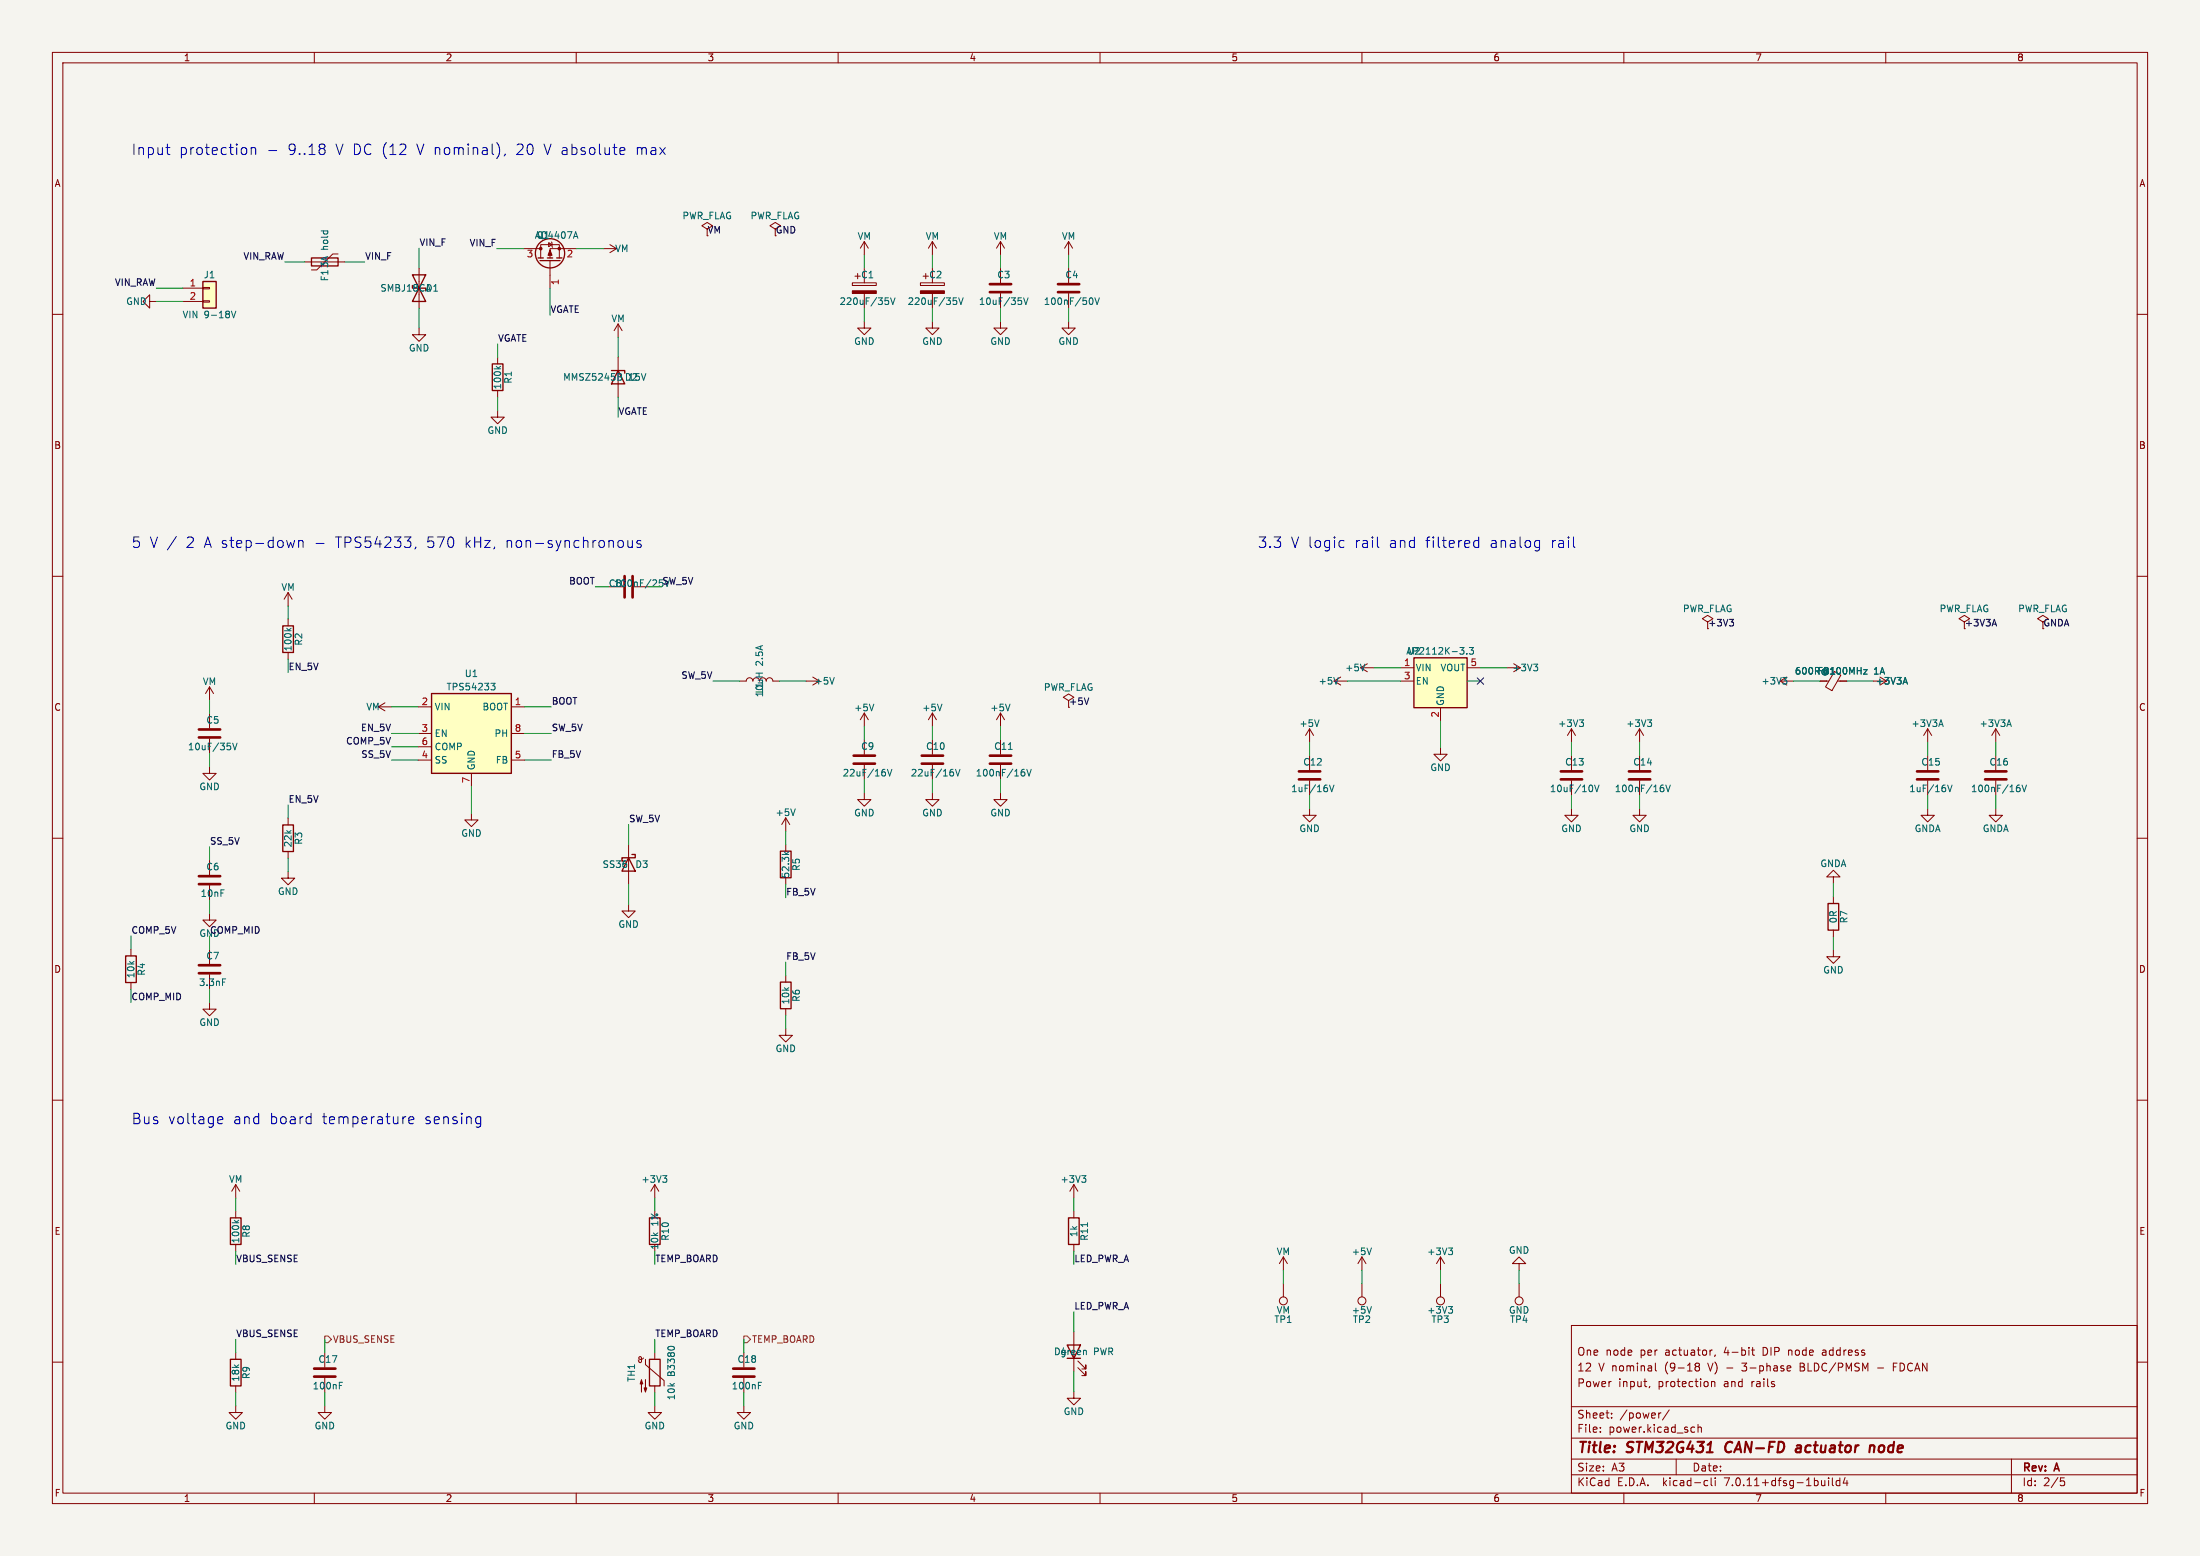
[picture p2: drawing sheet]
<svg xmlns="http://www.w3.org/2000/svg" width="420mm" height="297mm" viewBox="0 0 420 297" stroke-linecap="round" stroke-linejoin="round" font-family="sans-serif">
<path d="M0 0h420v297h-420z" fill="#f5f4ef" stroke="#f5f4ef" stroke-width=".19"/>
<g fill="none" stroke="#840000" stroke-width=".19">
<path d="M10 10h400v277h-400zM12 12h396v273h-396zM60 10v2M110 10v2M160 10v2M210 10v2M260 10v2M310 10v2M360 10v2M10 60h2M28.6 57.5v-1.2l-1.3 1.2 1.3 1.3v-1.3h1.2M34.9 55h3.8"/>
<path d="M34.9 57.5h3.8M38.7 57.4h1.3v.3h-1.3zM38.7 54.9h1.3v.2h-1.3zM58.2 50h7.6M64.5 48.5h-1l-3 3h-1M80 51.2v7.6M99.9 47.5h3.3M103.2 49.2v-2.5h3.6v2.5M104.7 46.3l.7 .4-.7 .4zM105 49.7v5.4M105.3 46.2l.2 1M110.1 47.5h-5.1v1.7"/>
<path d="M115.2 47.5h2.5M116.4 46.7l1.3 .8M117.7 47.5l-1.3 .7M135 43.7l1-.6-1-.6-1 .6 1 .6v1.3M148 43.7l1-.6-1-.6-1 .6 1 .6v1.3M162.7 54h4.6v.5h-4.6zM163.2 52.7h1M163.7 52.2v1M165 46.1v2.5M165 51.2v2.8M165 56v2.8M165 46.1l-.8 1.3"/>
<path d="M165 46.1l.8 1.3M175.7 54h4.6v.5h-4.6zM176.2 52.7h1M176.7 52.2v1M178 46.1v2.5M178 51.2v2.8M178 56v2.8M178 46.1l-.8 1.3M178 46.1l.8 1.3M191 46.1v2.5M191 51.2v2.8M191 56v2.8"/>
<path d="M191 46.1l-.8 1.3M191 46.1l.8 1.3M204 46.1v2.5M204 51.2v2.8M204 56v2.8M204 46.1l-.8 1.3M204 46.1l.8 1.3M408 60h2M80 62.6v1.3h1.3l-1.3 1.3-1.3-1.3h1.3M95 78.4v1.2h1.3l-1.3 1.3-1.3-1.3h1.3M95 68.2v1.3M95 74.5v1.3"/>
<path d="M118 61.8l-.8 1.3M118 61.8v2.6M118 68.2v7.6M118 61.8l.8 1.3M165 61.3v1.3h1.3l-1.3 1.3-1.3-1.3h1.3M178 61.3v1.3h1.3l-1.3 1.3-1.3-1.3h1.3M191 61.3v1.3h1.3l-1.3 1.3-1.3-1.3h1.3M204 61.3v1.3h1.3l-1.3 1.3-1.3-1.3h1.3M10 110h2M55 113.1l-.8 1.3M55 113.1v2.6M55 118.2v1.3"/>
<path d="M55 113.1l.8 1.3M116.2 112h2.8M326 118.7l1-.6-1-.6-1 .6 1 .6v1.3M375 118.7l1-.6-1-.6-1 .6 1 .6v1.3M390 118.7l1-.6-1-.6-1 .6 1 .6v1.3M408 110h2M40 131.1v2.5M40 136.2v2.8M40 131.1l-.8 1.3M40 131.1l.8 1.3M55 124.5v1.3M72.2 134.9l1.3 .8"/>
<path d="M72.2 134.9h2.6M73.5 134.2l-1.3 .7M79.8 134.9h2.6M79.8 140h2.6M97.6 134.9h2.6M97.6 140h2.6M141.2 130h1.3a.64 .64 0 0 1 .6-.6 .64 .64 0 0 1 .6 .6 .64 .64 0 0 1 .7-.6 .64 .64 0 0 1 .6 .6M146.3 130a.64 .64 0 0 1 .6-.6 .64 .64 0 0 1 .6 .6h1.3M153.9 130h2.5M165 136.1v2.5M165 136.1l-.8 1.3M165 136.1l.8 1.3"/>
<path d="M178 136.1v2.5M178 136.1l-.8 1.3M178 136.1l.8 1.3M191 136.1v2.5M191 136.1l-.8 1.3M191 136.1l.8 1.3M204 133.7l1-.6-1-.6-1 .6 1 .6v1.3M250 139.1v2.5M250 139.1l-.8 1.3M250 139.1l.8 1.3M254.7 130h2.5M254.7 130l1.3 .8"/>
<path d="M256 129.2l-1.3 .8M259.8 127.5l1.2 .7M259.8 127.5h2.5M261 126.7l-1.2 .8M267.4 127.5h2.5M267.4 130h2.5M275 135.1v2.5M280.1 127.5h2.5M287.7 127.5h2.5M300 139.1v2.5M300 139.1l-.8 1.3M300 139.1l.8 1.3"/>
<path d="M313 139.1l-.8 1.3M313 139.1v2.5M313 139.1l.8 1.3M339.8 130h2.6M339.8 130l1.3 .8M341.1 129.2l-1.3 .8M347.5 130h1.6M350.2 128.2l1.2 .7-1.7 2.9-1.2-.7zM350.8 130h1.7M368 139.1v2.5M368 139.1l-.8 1.3M368 139.1l.8 1.3"/>
<path d="M381 139.1l-.8 1.3M381 139.1v2.5M381 139.1l.8 1.3M10 160h2M40 146.3v1.3h1.3l-1.3 1.3-1.3-1.3h1.3M40 141v2.8M55 156.2v1.3M79.8 145.1h2.6M79.8 142.5h2.6M90 155.2v1.3h1.3l-1.3 1.3-1.3-1.3h1.3M90 147.6v2.6M97.6 145.1h2.6"/>
<path d="M150 156.1l-.8 1.3M150 156.1v2.5M150 156.1l.8 1.3M165 151.3v1.3h1.3l-1.3 1.3-1.3-1.3h1.3M165 141.2v2.8M165 146v2.8M178 151.3v1.3h1.3l-1.3 1.3-1.3-1.3h1.3M178 141.2v2.8M178 146v2.8M191 151.3v1.3h1.3l-1.3 1.3-1.3-1.3h1.3M191 141.2v2.8M191 146v2.8"/>
<path d="M250 154.3v1.3h1.3l-1.3 1.3-1.3-1.3h1.3M250 144.2v2.8M250 149v2.8M275 142.7v1.3h1.3l-1.3 1.2-1.3-1.2h1.3M300 154.3v1.3h1.3l-1.3 1.3-1.3-1.3h1.3M300 144.2v2.8M300 149v2.8M313 154.3v1.3h1.3l-1.3 1.3-1.3-1.3h1.3M313 144.2v2.8M313 149v2.8M368 154.3v1.3h1.3l-1.3 1.3-1.3-1.3h1.3M368 144.2v2.8"/>
<path d="M368 149v2.8M381 154.3v1.3h1.3l-1.3 1.3-1.3-1.3h1.3M381 144.2v2.8M381 149v2.8M408 160h2M40 174.3v1.3h1.3l-1.3 1.3-1.3-1.3h1.3M40 164.2v2.8M40 169v2.8M55 166.3v1.3h1.3l-1.3 1.3-1.3-1.3h1.3M55 162.5v1.3M120 172.6v1.3h1.3l-1.3 1.3-1.3-1.3h1.3M120 161.2v7.6"/>
<path d="M150 161.2v1.3M150 167.5v1.3M350 167.4h1.3l-1.3-1.3-1.3 1.3h1.3v1.2M350 171.2v1.3M350 177.5v1.3M25 181.2v1.3M25 187.5v1.3M40 191.3v1.3h1.3l-1.3 1.3-1.3-1.3h1.3M40 181.2v2.8M40 186v2.8M150 196.3v1.3h1.3l-1.3 1.3-1.3-1.3h1.3M150 186.2v1.3"/>
<path d="M150 192.5v1.3M350 181.3v1.3h1.3l-1.3 1.3-1.3-1.3h1.3M10 210h2M408 210h2M45 226.1v2.6M45 231.2v1.3M45 237.5v1.3M45 226.1l-.8 1.3M45 226.1l.8 1.3M125 226.1v2.6M125 226.1l-.8 1.3M125 226.1l.8 1.3"/>
<path d="M205 226.1v2.6M205 231.2v1.3M205 237.5v1.3M205 226.1l-.8 1.3M205 226.1l.8 1.3M245 239.9v2.6M245 239.9l-.8 1.3M245 239.9l.8 1.3M260 239.9v2.6M260 239.9l-.8 1.3M260 239.9l.8 1.3M275 239.9l-.8 1.3"/>
<path d="M275 239.9v2.6M275 239.9l.8 1.3M10 260h2M45 258.2v1.3M62 258.2v2.8M122.8 259.2l-.5 .3-.3-.1v-.3l.2-.1 .2 .1 .1 .8-.2 .2-.3-.1-.2-.4M123.2 259.5v1l3.6 3v1M125 258.2v1.3M142 258.2v2.8M205 254.2v7.6M205.8 259.8l1.5 1.5v-.8v.8h-.8M245 245v2.5"/>
<path d="M260 245v2.5M275 245v2.5M290 241.2h1.3l-1.3-1.3-1.3 1.3h1.3v1.3M290 245v2.5M300 253h108v32h-108zM326.9 257.7l-.3 .1M327.4 258.6l-.1 .3M334.4 257.7h.5M334.6 257.2v1.3l.3 .2M347.9 258.2v.4M408 260h2M45 268.3v1.3h1.3l-1.3 1.3-1.3-1.3h1.3"/>
<path d="M45 264.5v1.3M62 268.3v1.3h1.3l-1.3 1.3-1.3-1.3h1.3M62 263v2.8M125 268.3v1.3h1.3l-1.3 1.3-1.3-1.3h1.3M125 264.5v1.3M142 268.3v1.3h1.3l-1.3 1.3-1.3-1.3h1.3M142 263v2.8M205 265.6v1.3h1.3l-1.3 1.3-1.3-1.3h1.3M205.8 261l1.5 1.6v-.8v.8h-.8M300 278.5h108M300 274.5h108M300 268.5h108"/>
<path d="M305.5 273.2v.2M305.5 272.5v.1M307.7 270.5v.2M307.7 269.8v.1M314.9 264.6l-.1 .3M316 260.2v1.3l.2 .2M317.1 269.7l-.3 .1M318.7 269.1l-1.3 1.9M320 278.5v3M323.1 272.4l.4 .1M323.5 273.3l-.4 .1M323.9 260.8l-.3-.3 .3-.3 .4 .1 .1 .2-.2 .3"/>
<path d="M323.9 260.8l-.3 .3 .1 .4 .2 .2 .4-.1 .1-.2v-.4l-.2-.2M323.9 260.8h.3M324.2 272.5l.2-.1 .3 .1 .1 .9M324.2 271.9v1.5M326.7 263.7v1M326.7 263.8l.2-.1 .4 .1 .1 .9M341.2 261.6h.6M341.2 260.8l.5-.1 .2 .3-.7 .2M343.7 260.9h.5M344.2 260.2h-.5v1.5h.5M358.4 261.1h1.2M361.4 260.9h.5"/>
<path d="M362.2 260.2h-.8v1.5M384 278.5v6.5M60 285v2M110 285v2M160 285v2M210 285v2M260 285v2M300 281.5h108M310 285v2M325.6 282.6l.4 .1M326 283.5l-.4 .1M326.7 282.1v1.3l.2 .2"/>
<path d="M327.4 282.1v.1M327.4 282.6v1M349.1 282.1v.1M349.1 282.6v1M349.8 282.1v1.3l.2 .2M351.2 282.7l-.4-.1-.3 .3 .2 .6h.5M351.2 282.1v1.5M352.2 282l-.3 1.1h.9M352.6 282.6v1M360 285v2M393.4 282.1h.7M393.5 282.7h.4l.3 .2-.2 .6-.5 .1"/>
<circle cx="245" cy="248.3" r=".76"/>
<circle cx="260" cy="248.3" r=".76"/>
<circle cx="275" cy="248.3" r=".76"/>
<circle cx="290" cy="248.3" r=".76"/>
</g>
<path d="M329.6 275.5a1.26 1.26 0 0 0 0 1.6M343 276h.8M343.8 276.3l-.7 .1a.4 .4 0 0 0-.3 .4 .4 .4 0 0 0 .2 .4l.7-.1M357 276.1a.49 .49 0 0 1 .8 .1l-.1 1M357 275.9l-.1 1.3" fill="none" stroke="#840000" stroke-width=".4"/>
<g fill="none" stroke="#840000" stroke-width=".51">
<path d="M189 55.8h4M189 54.2h4M202 55.8h4M202 54.2h4M119.2 110v4M120.8 110v4M38 139.2h4M38 140.8h4M163 145.8h4M163 144.2h4M176 145.8h4M176 144.2h4"/>
<path d="M189 145.8h4M189 144.2h4M248 148.8h4M248 147.2h4M298 148.8h4M298 147.2h4M311 148.8h4M311 147.2h4M366 148.8h4M366 147.2h4M379 148.8h4M379 147.2h4"/>
<path d="M38 168.8h4M38 167.2h4M38 185.8h4M38 184.2h4M60 262.8h4M60 261.2h4M140 262.8h4M140 261.2h4"/>
</g>
<g fill="none" stroke="#006464" stroke-width=".19">
<path d="M44.2 59.4l.4 1.3 .4-1.3M109.9 44.2l.4 1.3M169 56.8h.6M169.4 57.3l.3 .3v.3l-.3 .2M170 56.8l.4 1.3 .5-1.3M182 56.8h.6M182.4 57.3l.3 .3v.3l-.3 .2M183 56.8l.4 1.3 .5-1.3M195 57.5v.5M195.4 56.8l.4 1.3 .5-1.3M208.4 56.8a.79 .79 0 0 1 0 1.3M209 56.8l.4 1.3 .5-1.3"/>
<path d="M94.7 69.9l.5 .5M95.6 69.9l-.5 .4M118 71.3l.6 .1v.3l-.2 .2M118 71.9h.4M118.4 71.9l.3 .3-.1 .3-.6 .1M54.7 119.9l.5 .5M55.6 119.9l-.5 .4M93.7 130.4h.8l-.4 .5 .3 .1 .1 .4-.2 .3h-.4M159.3 129.3l-.5 1.3M166.8 134.4l-.4 1.3M179.8 134.4l-.4 1.3M192.8 134.4l-.4 1.3"/>
<path d="M251.8 137.4l-.4 1.3M255.5 129.3l-.4 1.3M260.6 126.8l-.5 1.2M278.7 123.6h.8l-.4 .5M279.4 124.2v.5M280 124.7v.2M280.5 123.6h.8l-.4 .5 .3 .1v.5l-.2 .2-.5-.2M292.8 126.8h.8l-.5 .5M293.3 127.3l.3 .2v.3l-.3 .2M301.5 137.4h.8l-.4 .5M302.1 137.9l.2 .2v.3l-.2 .3M314.5 137.4h.8l-.4 .5"/>
<path d="M315.1 137.9l.2 .2v.3l-.2 .3M340.3 129.3h.8l-.4 .5M340.9 129.8l.2 .2v.3l-.2 .3M355.8 127.8h.6l-.6 .9h.6M363.4 130.2h.6M363.7 129.3l.4 1.3M370.2 138.3h.6M370.5 137.4l.5 1.3M383.2 138.3h.6M383.5 137.4l.5 1.3M44 142.5v.5M44.4 141.8l.4 1.3 .5-1.3"/>
<path d="M151.8 154.4l-.4 1.3M169 147.5v.5M169.4 146.8l.4 1.3 .5-1.3M182 147.5v.5M182.4 146.8l.4 1.3 .5-1.3M192.5 143h.7M195.3 146.8h.2M195.4 147.3l.3 .3v.3l-.3 .2M196 146.8l.4 1.3 .5-1.3M253.8 149.8l.4 1.3 .5-1.3M304 150.1v.8M304.4 149.8l.4 1.3 .5-1.3"/>
<path d="M317.3 149.8h.2M317.4 150.3l.3 .3v.3l-.3 .2M318 149.8l.4 1.3 .5-1.3M371.8 149.8l.4 1.3 .5-1.3M385.3 149.8h.2M385.4 150.3l.3 .3v.3l-.3 .2M386 149.8l.4 1.3 .5-1.3M149.7 162.6l.5 .5M150.6 162.6l-.5 .4M42.5 186.8h.6M44.7 232.9l.5 .5M45.6 232.9l-.5 .4"/>
<path d="M126.5 224.4h.8l-.4 .5M127.1 224.9l.2 .2v.3l-.2 .3M206.5 224.4h.8l-.4 .5M207.1 224.9l.2 .2v.3l-.2 .3M207.6 233.4v.7M261.8 238.2l-.4 1.3M276.5 238.2h.8l-.4 .5M277.1 238.7l.2 .2v.3l-.2 .3M127.6 257.1l.4-.1 .6 .1M207.3 257.8l.1 .8M261.8 249.4l-.4 1.3M276.5 249.4h.8l-.4 .5"/>
<path d="M277.1 249.9l.2 .2v.3l-.2 .3M64.8 264.5h.4M64.8 263.8h.6M144.8 264.5h.4M144.8 263.8h.6"/>
</g>
<g fill="none" stroke="#840000" stroke-width=".25">
<path d="M38.7 53.7h2.6v5.1h-2.6zM59.5 49.2h5v1.6h-5zM78.7 52.5l2.6 5h-2.6l2.6-5zM102.7 49.2h1M103.1 49.7h3.8M104.5 49.2h1M106.3 49.2h1M94 69.5h2v5h-2zM116.7 70.7h2.6v.5M118 70.7l1.3 2.6h-2.6zM54 119.5h2v5h-2zM82.4 132.4h15.2v15.2h-15.2z"/>
<path d="M269.9 125.6h10.2v9.5h-10.2zM54 157.5h2v5h-2zM120 163.7l1.3 2.6h-2.6zM120.6 163.1h.7v.6h-2.6v.7h.7M149 162.5h2v5h-2zM349 172.5h2v5h-2zM24 182.5h2v5h-2zM149 187.5h2v5h-2zM44 232.5h2v5h-2zM124 232.5h2v5h-2zM204 232.5h2v5h-2zM44 259.5h2v5h-2z"/>
<path d="M124 259.5h2v5h-2zM203.7 256.7h2.6l-1.3 2.6z"/>
<circle cx="105" cy="48.3" r="2.79"/>
</g>
<g fill="#840000" stroke="#840000" stroke-width=".19">
<path d="M122.5 263.4l.2 .8h-.5l.3-.8v2.3z"/>
<path d="M123.2 263.4v2.3l-.2-.8h.5l-.3 .8z"/>
<path d="M175.7 55.5h4.6v.5h-4.6z"/>
<path d="M162.7 55.5h4.6v.5h-4.6z"/>
<path d="M105 47.7l.4 1h-.8z"/>
<circle cx="106.8" cy="47.5" r=".25"/>
<circle cx="103.2" cy="47.5" r=".25"/>
</g>
<g fill="#ffffc2" stroke="#ffffc2" stroke-width=".19">
<path d="M269.9 125.6h10.2v9.5h-10.2z"/>
<path d="M38.7 53.7h2.6v5.1h-2.6z"/>
<path d="M82.4 132.4h15.2v15.2h-15.2z"/>
</g>
<path d="M62 255h.6l.7 .6-.7 .7h-.6zM142 255h.6l.7 .6-.7 .7h-.6z" fill="none" stroke="#725600" stroke-width=".19"/>
<path d="M330.2 118.2h.7l-.4 .5M330.7 118.7l.2 .2v.3l-.2 .3M380.4 119.1h.6M380.7 118.2l.4 1.3M207.8 133.2l-.4 1.3" fill="none" stroke="#0f0f0f" stroke-width=".19"/>
<g fill="none" stroke="#0000c2" stroke-width=".19">
<path d="M31.7 28.2h.7M32.1 29.4l.3 .1M48 28.4a.5 .5 0 0 1 .8 .1v1M48 28.2v1.3M51.3 28.7h1.5M61.9 27.6l.2 .3-.2 .4M61.9 28.5l.2 .2v.4l-.2 .3M95.1 27.6l.1 .2a2.38 2.38 0 0 1-.1 2.1M96.4 29.4l-.2 .4M118.6 28.2l.6 .1 .1 .3-1 .2M119.2 29.4l-.6 .1M33.7 102.4l-1.7 2.6"/>
<path d="M56.2 103.2l-.3 1.3M57 103.4a.5 .5 0 0 1 .9 0v1.1M57 103.2v1.3M79.4 104.4l-.2 .4M119.9 103.2l.1 1.2a.54 .54 0 0 0 .7-.1M120.7 103.2v1.3M122.3 103.3l-.4-.1-.3 .2 .1 .3 .6 .2v.5h-.7M256 103.2l.6 .1M256.6 104.4l-.6 .1M263.1 104.4l.1 .1M281.3 104.1l.4 .4 .6-.1M282.3 103.3l-.6-.1-.4 .3"/>
<path d="M282.3 102.5v2M293.3 103.2l.6 .1M293.9 104.4l-.6 .1M293.9 103.2v1.6l-.4 .4M41.7 214.4h.7M41.7 213.3l.5-.1 .2 .1 .1 .3-.9 .2M77.3 213.2h.2M78.1 213.8l.9-.2-.1-.3-.6-.1-.2 .2v1h.8M91.2 213.2l.6 .1M91.8 214.4l-.6 .1M91.8 213.2v1.6l-.4 .4"/>
</g>
<g fill="none" stroke="#009600" stroke-width=".19">
<path d="M29.8 57.5h5.1M29.8 55h5.1M54.4 50h3.8M65.8 50h3.8M80 47.4v3.8M80 58.8v3.8M94.8 47.5h5.1M105 55.1v5.1M110.1 47.5h5.1M165 48.6v2.6M165 58.8v2.5M178 48.6v2.6"/>
<path d="M178 58.8v2.5M191 48.6v2.6M191 58.8v2.5M204 48.6v2.6M204 58.8v2.5M95 65.7v2.5M95 75.8v2.6M118 64.4v3.8M118 75.8v3.8M55 115.7v2.5M113.7 112h2.5M123.8 112h2.6"/>
<path d="M40 133.6v2.6M55 125.8v2.6M74.8 140h5M74.8 134.9h5M100.2 140h5M100.2 134.9h5M136.1 130h5.1M148.8 130h5.1M165 138.6v2.6M178 138.6v2.6M191 138.6v2.6M257.2 130h10.2"/>
<path d="M262.3 127.5h5.1M275 137.6v5.1M280.1 130h2.5M282.6 127.5h5.1M342.4 130h5.1M352.5 130h5.1M40 143.8v2.5M55 153.6v2.6M74.8 145.1h5M74.8 142.5h5M90 150.2v5M100.2 145.1h5"/>
<path d="M120 157.4v3.8M150 158.6v2.6M165 148.8v2.5M178 148.8v2.5M191 148.8v2.5M250 141.6v2.6M250 151.8v2.5M300 141.6v2.6M300 151.8v2.5M313 141.6v2.6M313 151.8v2.5M368 141.6v2.6"/>
<path d="M368 151.8v2.5M381 141.6v2.6M381 151.8v2.5M25 178.6v2.6M40 161.6v2.6M40 171.8v2.5M40 178.6v2.6M55 163.8v2.5M120 168.8v3.8M150 168.8v2.5M350 168.6v2.6M350 178.8v2.5"/>
<path d="M25 188.8v2.5M40 188.8v2.5M150 183.6v2.6M150 193.8v2.5M45 228.7v2.5M45 238.8v2.6M125 228.7v2.5M125 238.8v2.6M205 228.7v2.5M205 238.8v2.6M45 255.6v2.6M62 255.6v2.6"/>
<path d="M125 255.6v2.6M142 255.6v2.6M205 250.4v3.8M245 242.5v2.5M260 242.5v2.5M275 242.5v2.5M290 242.5v2.5M45 265.8v2.5M62 265.8v2.5M125 265.8v2.5M142 265.8v2.5M205 261.8v3.8"/>
</g>
<path d="M282 129.4l1.2 1.2M283.2 129.4l-1.2 1.2" fill="none" stroke="#000084" stroke-width=".19"/>
<g font-size="2.8" fill="#0000c2">
<text x="25" y="29.8">Input</text>
<text x="34.1" y="29.8">protection</text>
<text x="54.9" y="29.8">9..18</text>
<text x="64.1" y="29.8">V DC (12</text>
<text x="79.7" y="29.8">V nominal),</text>
<text x="98.8" y="29.8">20</text>
<text x="104.1" y="29.8">V absolute</text>
<text x="121.8" y="29.8">max</text>
<text x="25" y="104.8">5 V /</text>
<text x="35.5" y="104.8">2 A step-down</text>
<text x="60.1" y="104.8">-</text>
<text x="64.2" y="104.8">TPS54233,</text>
<text x="81.6" y="104.8">570</text>
<text x="88.9" y="104.8">kHz,</text>
<text x="96.8" y="104.8">non-synchronous</text>
<text x="240" y="104.8">3.3</text>
<text x="246.3" y="104.8">V logic</text>
<text x="258.6" y="104.8">rail</text>
<text x="265.2" y="104.8">and</text>
<text x="272.2" y="104.8">filtered</text>
<text x="284.5" y="104.8">analog</text>
<text x="296.2" y="104.8">rail</text>
<text x="25" y="214.7">Bus</text>
<text x="32" y="214.7">voltage</text>
<text x="44.4" y="214.7">and</text>
<text x="51.5" y="214.7">board</text>
<text x="61.5" y="214.7">temperature</text>
<text x="81.1" y="214.7">sensing</text>
</g>
<g font-size="2.8" fill="#840000">
<text x="301" y="277.9">Title:</text>
<text x="310.6" y="277.9">STM32G431</text>
<text x="330.2" y="277.9">CAN-FD</text>
<text x="344.5" y="277.9">actuator</text>
<text x="359.3" y="277.9">node</text>
</g>
<g font-size="2.1" fill="#840000">
<text x="301" y="262">12</text>
<text x="301" y="259">One</text>
<text x="305.1" y="262">V nominal</text>
<text x="306.5" y="259">node</text>
<text x="313.2" y="259">per</text>
<text x="318" y="262">(9-18</text>
<text x="318" y="259">actuator,</text>
<text x="326.4" y="262">V)</text>
<text x="329.4" y="259">4-bit</text>
<text x="330" y="262">-</text>
<text x="333.1" y="262">3-phase</text>
<text x="336.9" y="259">DIP</text>
<text x="341.9" y="259">node</text>
<text x="344.3" y="262">BLDC/PMSM</text>
<text x="348.6" y="259">address</text>
<text x="362.4" y="262">FDCAN</text>
<text x="301" y="265">Power</text>
<text x="308.9" y="265">input,</text>
<text x="316.6" y="265">protection</text>
<text x="329.2" y="265">and</text>
<text x="334.6" y="265">rails</text>
<text x="301" y="273.7">File:</text>
<text x="301" y="271">Sheet:</text>
<text x="307.1" y="273.7">power.kicad_sch</text>
<text x="309.2" y="271">/power/</text>
<text x="301" y="281.1">Size:</text>
<text x="307.6" y="281.1">A3</text>
<text x="323" y="281.1">Date:</text>
<text x="386" y="281.3">Rev:</text>
<text x="392.4" y="281.3">A</text>
<text x="301" y="283.9">KiCad</text>
<text x="308.7" y="283.9">E.D.A.</text>
<text x="317.6" y="283.9">kicad-cli</text>
<text x="329.5" y="283.9">7.0.11+dfsg-1build4</text>
<text x="386" y="283.9">Id:</text>
<text x="390.1" y="283.9">2/5</text>
</g>
<g font-size="1.8" fill="#840000">
<text x="35" y="11.9">1</text>
<text x="85" y="11.9">2</text>
<text x="135" y="11.9">3</text>
<text x="185" y="11.9">4</text>
<text x="235" y="11.9">5</text>
<text x="285" y="11.9">6</text>
<text x="335" y="11.9">7</text>
<text x="385" y="11.9">8</text>
<text x="10.3" y="35.9">A</text>
<text x="408.3" y="35.9">A</text>
<text x="10.3" y="85.9">B</text>
<text x="408.2" y="85.9">B</text>
<text x="10.3" y="135.9">C</text>
<text x="408.2" y="135.9">C</text>
<text x="10.3" y="185.9">D</text>
<text x="408.2" y="185.9">D</text>
<text x="10.3" y="235.9">E</text>
<text x="408.3" y="235.9">E</text>
<text x="10.3" y="285.9">F</text>
<text x="35" y="286.9">1</text>
<text x="85" y="286.9">2</text>
<text x="135" y="286.9">3</text>
<text x="185" y="286.9">4</text>
<text x="235" y="286.9">5</text>
<text x="285" y="286.9">6</text>
<text x="335" y="286.9">7</text>
<text x="385" y="286.9">8</text>
<text x="408.3" y="285.9">F</text>
</g>
<g font-size="1.8" fill="#006464">
<text x="62.9" y="47.8" transform="rotate(-90 62.9 47.8)">hold</text>
<text x="102" y="45.8">AO4407A</text>
<text x="102.4" y="45.8">Q1</text>
<text x="130.2" y="42.1">PWR_FLAG</text>
<text x="143.2" y="42.1">PWR_FLAG</text>
<text x="163.6" y="46">VM</text>
<text x="176.6" y="46">VM</text>
<text x="189.6" y="46">VM</text>
<text x="202.6" y="46">VM</text>
<text x="38.8" y="53.3">J1</text>
<text x="62.9" y="53.8" transform="rotate(-90 62.9 53.8)">F1</text>
<text x="62.9" y="51.3" transform="rotate(-90 62.9 51.3)">3A</text>
<text x="117.3" y="48.3">VM</text>
<text x="164.3" y="53.3">C1</text>
<text x="177.3" y="53.3">C2</text>
<text x="190.3" y="53.3">C3</text>
<text x="203.3" y="53.3">C4</text>
<text x="24" y="58.4">GND</text>
<text x="72.5" y="55.9">SMBJ18CAD1</text>
<text x="160.2" y="58.4">220uF/35V</text>
<text x="173.2" y="58.4">220uF/35V</text>
<text x="186.8" y="58.4">10uF/35V</text>
<text x="199.2" y="58.4">100nF/50V</text>
<text x="34.8" y="60.9">VIN</text>
<text x="39" y="60.9">9-18V</text>
<text x="116.6" y="61.7">VM</text>
<text x="78" y="67.3">GND</text>
<text x="163" y="66">GND</text>
<text x="176" y="66">GND</text>
<text x="189" y="66">GND</text>
<text x="202" y="66">GND</text>
<text x="95.9" y="74.4" transform="rotate(-90 95.9 74.4)">100k</text>
<text x="97.9" y="73.3" transform="rotate(-90 97.9 73.3)">R1</text>
<text x="107.4" y="72.9">MMSZ5245B</text>
<text x="119.2" y="72.9">D2</text>
<text x="120" y="72.9">15V</text>
<text x="93" y="83">GND</text>
<text x="53.6" y="113">VM</text>
<text x="116.1" y="112.2">C8</text>
<text x="117.1" y="112.2">100nF/25V</text>
<text x="321.2" y="117.1">PWR_FLAG</text>
<text x="370.2" y="117.1">PWR_FLAG</text>
<text x="385.2" y="117.1">PWR_FLAG</text>
<text x="55.9" y="124.4" transform="rotate(-90 55.9 124.4)">100k</text>
<text x="57.9" y="123.3" transform="rotate(-90 57.9 123.3)">R2</text>
<text x="268.4" y="125.1">AP2112K-3.3</text>
<text x="268.5" y="125.1">U2</text>
<text x="38.6" y="131">VM</text>
<text x="85.2" y="132">TPS54233</text>
<text x="88.6" y="129.4">U1</text>
<text x="145.9" y="127.1" transform="rotate(-90 145.9 127.1)">2.5A</text>
<text x="155.4" y="130.9">+5V</text>
<text x="251.6" y="130.9">+5V</text>
<text x="256.7" y="128.3">+5V</text>
<text x="270.2" y="128.3">VIN</text>
<text x="270.2" y="130.9">EN</text>
<text x="274.9" y="128.3">VOUT</text>
<text x="288.6" y="128.3">+3V3</text>
<text x="336.2" y="130.9">+3V3</text>
<text x="342.5" y="129">600R@100MHz</text>
<text x="346.8" y="129">FB1</text>
<text x="357.7" y="129">1A</text>
<text x="358" y="130.9">+3V3A</text>
<text x="69.8" y="135.8">VM</text>
<text x="82.9" y="135.8">VIN</text>
<text x="92" y="135.8">BOOT</text>
<text x="145.9" y="133.2" transform="rotate(-90 145.9 133.2)">10uH</text>
<text x="145.9" y="132.5" transform="rotate(-90 145.9 132.5)">L1</text>
<text x="163" y="136">+5V</text>
<text x="176" y="136">+5V</text>
<text x="189" y="136">+5V</text>
<text x="199.2" y="132.1">PWR_FLAG</text>
<text x="275.9" y="134.8" transform="rotate(-90 275.9 134.8)">GND</text>
<text x="35.8" y="143.4">10uF/35V</text>
<text x="39.3" y="138.3">C5</text>
<text x="82.9" y="140.9">EN</text>
<text x="82.9" y="143.4">COMP</text>
<text x="94.3" y="140.9">PH</text>
<text x="164.3" y="143.3">C9</text>
<text x="176.7" y="143.3">C10</text>
<text x="189.7" y="143.3">C11</text>
<text x="248" y="139">+5V</text>
<text x="297.4" y="139">+3V3</text>
<text x="310.4" y="139">+3V3</text>
<text x="364.8" y="139">+3V3A</text>
<text x="377.8" y="139">+3V3A</text>
<text x="82.9" y="145.9">SS</text>
<text x="90.9" y="147.1" transform="rotate(-90 90.9 147.1)">GND</text>
<text x="94.6" y="145.9">FB</text>
<text x="160.8" y="148.4">22uF/16V</text>
<text x="173.8" y="148.4">22uF/16V</text>
<text x="186.2" y="148.4">100nF/16V</text>
<text x="248.7" y="146.3">C12</text>
<text x="273" y="147.4">GND</text>
<text x="298.7" y="146.3">C13</text>
<text x="311.7" y="146.3">C14</text>
<text x="366.7" y="146.3">C15</text>
<text x="379.7" y="146.3">C16</text>
<text x="38" y="151">GND</text>
<text x="148" y="156">+5V</text>
<text x="246.4" y="151.4">1uF/16V</text>
<text x="295.8" y="151.4">10uF/10V</text>
<text x="308.2" y="151.4">100nF/16V</text>
<text x="364.4" y="151.4">1uF/16V</text>
<text x="376.2" y="151.4">100nF/16V</text>
<text x="55.9" y="161.8" transform="rotate(-90 55.9 161.8)">22k</text>
<text x="57.9" y="161.3" transform="rotate(-90 57.9 161.3)">R3</text>
<text x="88" y="159.9">GND</text>
<text x="163" y="156">GND</text>
<text x="176" y="156">GND</text>
<text x="189" y="156">GND</text>
<text x="248" y="159">GND</text>
<text x="298" y="159">GND</text>
<text x="311" y="159">GND</text>
<text x="365.4" y="159">GNDA</text>
<text x="378.4" y="159">GNDA</text>
<text x="39.3" y="166.3">C6</text>
<text x="114.9" y="165.9">SS36</text>
<text x="121.2" y="165.9">D3</text>
<text x="150.9" y="167.7" transform="rotate(-90 150.9 167.7)">52.3k</text>
<text x="152.9" y="166.3" transform="rotate(-90 152.9 166.3)">R5</text>
<text x="347.4" y="165.7">GNDA</text>
<text x="38.2" y="171.4">10nF</text>
<text x="53" y="171">GND</text>
<text x="118" y="177.3">GND</text>
<text x="350.9" y="176.3" transform="rotate(-90 350.9 176.3)">0R</text>
<text x="352.9" y="176.3" transform="rotate(-90 352.9 176.3)">R7</text>
<text x="39.3" y="183.3">C7</text>
<text x="25.9" y="186.8" transform="rotate(-90 25.9 186.8)">10k</text>
<text x="27.9" y="186.3" transform="rotate(-90 27.9 186.3)">R4</text>
<text x="37.9" y="188.4">3.3nF</text>
<text x="150.9" y="191.8" transform="rotate(-90 150.9 191.8)">10k</text>
<text x="152.9" y="191.3" transform="rotate(-90 152.9 191.3)">R6</text>
<text x="348" y="186">GND</text>
<text x="38" y="196">GND</text>
<text x="148" y="201">GND</text>
<text x="43.6" y="226">VM</text>
<text x="122.4" y="226">+3V3</text>
<text x="202.4" y="226">+3V3</text>
<text x="45.9" y="237.4" transform="rotate(-90 45.9 237.4)">100k</text>
<text x="47.9" y="236.3" transform="rotate(-90 47.9 236.3)">R8</text>
<text x="125.9" y="238.6" transform="rotate(-90 125.9 238.6)">10k</text>
<text x="125.9" y="234" transform="rotate(-90 125.9 234)">1%</text>
<text x="127.9" y="236.9" transform="rotate(-90 127.9 236.9)">R10</text>
<text x="205.9" y="236.2" transform="rotate(-90 205.9 236.2)">1k</text>
<text x="207.9" y="236.9" transform="rotate(-90 207.9 236.9)">R11</text>
<text x="243.6" y="239.8">VM</text>
<text x="258" y="239.8">+5V</text>
<text x="272.4" y="239.8">+3V3</text>
<text x="288" y="239.5">GND</text>
<text x="243.6" y="250.9">VM</text>
<text x="258" y="250.9">+5V</text>
<text x="272.4" y="250.9">+3V3</text>
<text x="288" y="250.9">GND</text>
<text x="243.2" y="252.7">TP1</text>
<text x="258.2" y="252.7">TP2</text>
<text x="273.2" y="252.7">TP3</text>
<text x="288.2" y="252.7">TP4</text>
<text x="45.9" y="263.8" transform="rotate(-90 45.9 263.8)">18k</text>
<text x="47.9" y="263.3" transform="rotate(-90 47.9 263.3)">R9</text>
<text x="60.7" y="260.3">C17</text>
<text x="121.4" y="263.9" transform="rotate(-90 121.4 263.9)">TH1</text>
<text x="129" y="262.7" transform="rotate(-90 129 262.7)">B3380</text>
<text x="140.7" y="260.3">C18</text>
<text x="201.1" y="258.9">D4</text>
<text x="202.3" y="258.9">green</text>
<text x="208.8" y="258.9">PWR</text>
<text x="59.6" y="265.4">100nF</text>
<text x="129" y="267.4" transform="rotate(-90 129 267.4)">10k</text>
<text x="139.6" y="265.4">100nF</text>
<text x="43" y="273">GND</text>
<text x="60" y="273">GND</text>
<text x="123" y="273">GND</text>
<text x="140" y="273">GND</text>
<text x="203" y="270.3">GND</text>
</g>
<g font-size="1.8" fill="#0f0f0f">
<text x="80" y="47">VIN_F</text>
<text x="89.6" y="47.1">VIN_F</text>
<text x="135" y="44.7">VM</text>
<text x="148" y="44.7">GND</text>
<text x="46.4" y="49.7">VIN_RAW</text>
<text x="69.6" y="49.7">VIN_F</text>
<text x="21.8" y="54.7">VIN_RAW</text>
<text x="105" y="59.8">VGATE</text>
<text x="95" y="65.3">VGATE</text>
<text x="118" y="79.3">VGATE</text>
<text x="108.5" y="111.7">BOOT</text>
<text x="126.4" y="111.7">SW_5V</text>
<text x="326" y="119.7">+3V3</text>
<text x="375" y="119.7">+3V3A</text>
<text x="390" y="119.7">GNDA</text>
<text x="55" y="128">EN_5V</text>
<text x="130" y="129.7">SW_5V</text>
<text x="105.2" y="134.6">BOOT</text>
<text x="204" y="134.7">+5V</text>
<text x="66" y="142.2">COMP_5V</text>
<text x="68.8" y="139.7">EN_5V</text>
<text x="105.2" y="139.7">SW_5V</text>
<text x="68.9" y="144.7">SS_5V</text>
<text x="105.2" y="144.7">FB_5V</text>
<text x="55" y="153.3">EN_5V</text>
<text x="40" y="161.3">SS_5V</text>
<text x="120" y="157">SW_5V</text>
<text x="150" y="171">FB_5V</text>
<text x="25" y="178.3">COMP_5V</text>
<text x="38" y="179">GND</text>
<text x="40" y="178.3">COMP_MID</text>
<text x="150" y="183.3">FB_5V</text>
<text x="25" y="191">COMP_MID</text>
<text x="45" y="241">VBUS_SENSE</text>
<text x="125" y="241">TEMP_BOARD</text>
<text x="205" y="241">LED_PWR_A</text>
<text x="205" y="250">LED_PWR_A</text>
<text x="45" y="255.3">VBUS_SENSE</text>
<text x="125" y="255.3">TEMP_BOARD</text>
</g>
<g font-size="1.8" fill="#a90000">
<text x="100.5" y="49.4">3</text>
<text x="108.1" y="49.4">2</text>
<text x="36.1" y="54.7">1</text>
<text x="36.1" y="57.3">2</text>
<text x="107" y="54.5" transform="rotate(-90 107 54.5)">1</text>
<text x="267.9" y="127.2">1</text>
<text x="267.9" y="129.7">3</text>
<text x="280.6" y="127.2">5</text>
<text x="80.4" y="134.7">2</text>
<text x="98.2" y="134.7">1</text>
<text x="274.7" y="137.1" transform="rotate(-90 274.7 137.1)">2</text>
<text x="80.4" y="139.7">3</text>
<text x="80.4" y="142.3">6</text>
<text x="98.2" y="139.7">8</text>
<text x="80.4" y="144.8">4</text>
<text x="89.7" y="149.6" transform="rotate(-90 89.7 149.6)">7</text>
<text x="98.2" y="144.8">5</text>
</g>
<g font-size="1.8" fill="#725600">
<text x="63.5" y="256.5">VBUS_SENSE</text>
<text x="143.5" y="256.5">TEMP_BOARD</text>
</g>
</svg>
